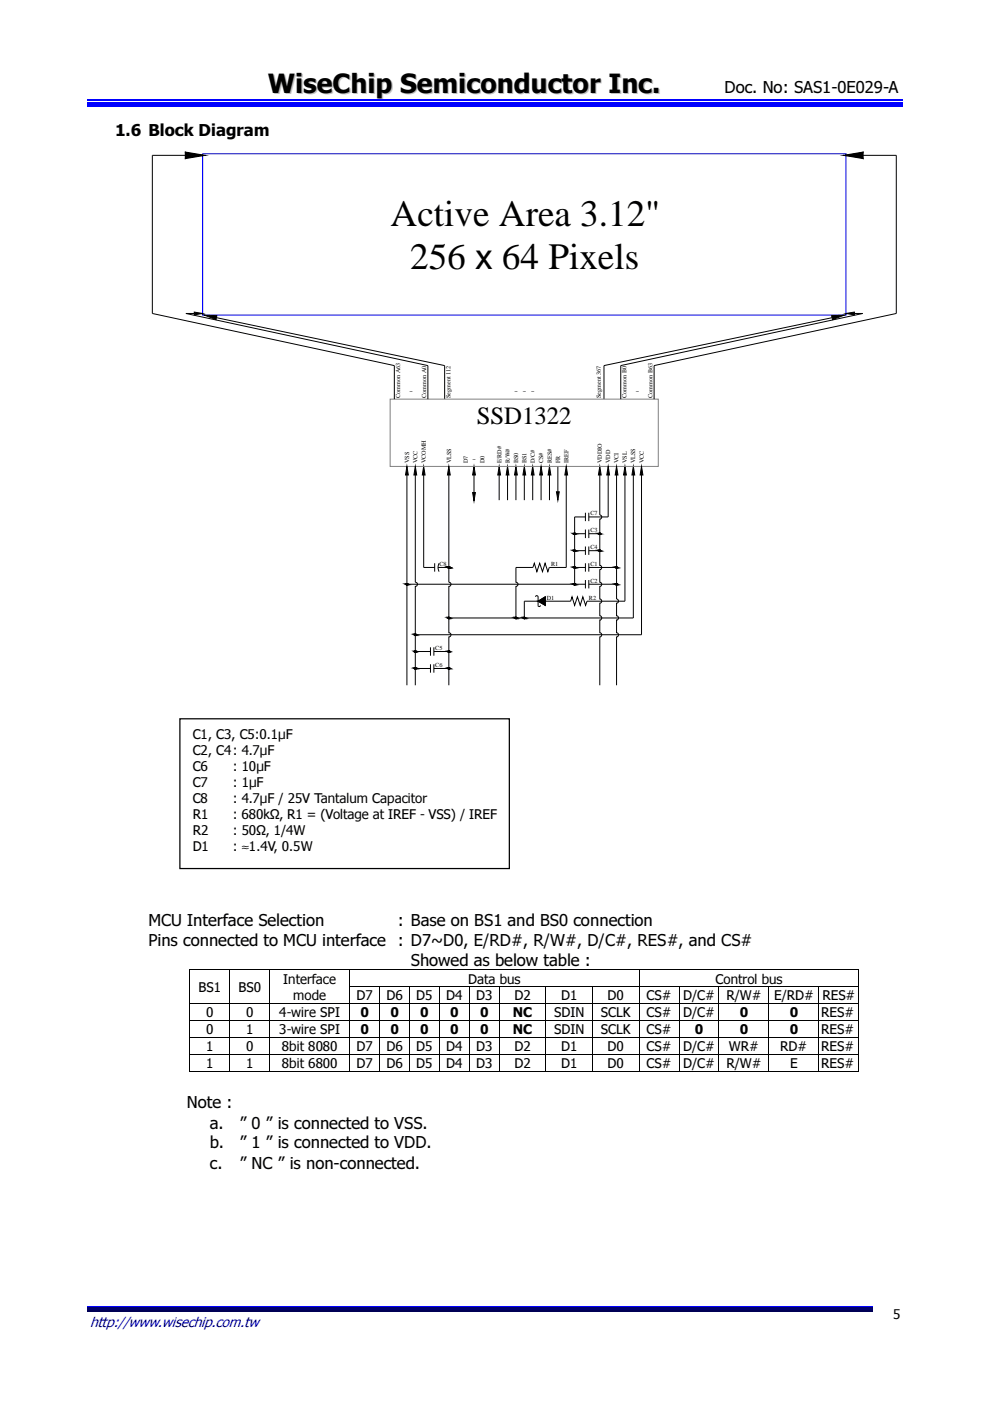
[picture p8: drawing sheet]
<svg xmlns="http://www.w3.org/2000/svg" width="210mm" height="297mm" viewBox="0 0 210 297" stroke-linecap="round" stroke-linejoin="round" font-family="sans-serif">
<path d="M18.6 22.6h172.8" fill="none" stroke="#00f" stroke-width=".25"/>
<path d="M18.6 21.7h172.8v.5h-172.8z" fill="#00f"/>
<path d="M18.6 21.3h172.8M18.6 277h166.4" fill="none" stroke="#00f" stroke-width=".25"/>
<path d="M18.6 277.2h166.4v.7h-166.4z" fill="#00006b"/>
<path d="M18.6 278h166.4" fill="none" stroke="#005" stroke-width=".25"/>
<g fill="#000">
<path d="M39.4 32.3l3.6 .6-3.6 .6zM39.3 32.2l.1 .1zM39.3 33.5l.1 .1zM39.3 32.3h.2v1.2h-.2zM43 32.9h.6l-.6 .1zM178.8 32.9h.6v.1zM179.4 32.9l3.5-.6v.1l-3.5 .6zM179.4 32.9l3.5-.6v1.2zM179.4 32.9l3.5 .5v.2l-3.5-.6zM182.9 32.3h.1zM182.9 33.5l.1 .2zM182.8 32.3h.2v1.2h-.2z"/>
<path d="M41.2 66.2l1.8 .3-1.8 .3zM43.3 66.8l2.7 .1-.2 .9zM176.3 66.9l2.7-.1-2.5 1zM179.4 66.5l1.7-.3v.6zM86.3 98.9l.3 1.8h-.6zM88.1 98.9l.2 1.8h-.5zM89.8 98.9l.3 1.8h-.6zM95.2 98.9l.3 1.8h-.6zM100.2 104.4h.6l-.3 1.8zM100.5 98.9l.3 1.8h-.6zM105.8 98.9l.3 1.8h-.6zM107.6 98.9l.3 1.8h-.6z"/>
<path d="M109.4 98.9l.3 1.8h-.6zM111.2 98.9l.3 1.8h-.6zM112.9 98.9l.3 1.8h-.6zM114.7 98.9l.3 1.8h-.6zM116.5 98.9l.3 1.8h-.6zM118 104.3h.6l-.3 1.7zM120.1 98.9l.3 1.8h-.6zM121.6 113.2l.4 .1zM121.6 113.2h.4v.1zM121.6 116.8h.4zM121.7 113.1l.3 .1zM121.7 113.3h.2z"/>
<path d="M121.7 113.3h.3zM121.7 116.7l.3 .1zM121.7 116.8l.2 .1zM121.7 116.8h.3zM121.7 113.1h.3zM121.8 113l.2 .1zM121.8 113.3h.1zM121.8 116.6l.2 .1h-.3zM121.8 116.6l.2 .1zM121.8 116.9h.1zM121.8 113h.1zM121.8 116.6h.1z"/>
<path d="M127.2 98.9l.3 1.8h-.6zM127 116.8h.3zM127 113.2l.3 .1zM127 113.2h.3v.1zM127 116.7l.3 .1zM127 116.8l.3 .1zM127 113.1l.3 .1zM127 113.3h.3zM127.1 116.6l.2 .1h-.3zM127.1 116.6l.2 .1zM127.1 116.9h.2zM127 113.1h.3z"/>
<path d="M127.1 113l.2 .1zM127.1 113.3h.2zM127.1 116.6h.2zM127.1 113h.2zM128.9 98.9l.3 1.8h-.5zM130.7 98.9l.3 1.8h-.6zM132.5 98.9l.3 1.8h-.6zM134.3 98.9l.3 1.8h-.6zM136 98.9l.3 1.8h-.6zM86.1 123.9l.3 .1zM86.1 123.9h.4zM86.1 123.8l.4 .1z"/>
<path d="M86.1 124h.3zM86.1 123.8h.3zM86.2 123.7l.2 .1zM86.2 124h.2zM86.2 123.7h.2zM87.9 134.6l.3 .1zM87.9 138.1l.3 .2zM87.9 138.1h.3v.2zM87.9 134.5l.3 .1zM87.9 134.7h.3zM87.9 138l.3 .1zM87.9 138.3h.3z"/>
<path d="M88 134.4l.2 .1zM88 134.7h.2zM87.9 138h.3zM88 138h.2zM88 138.3h.2zM88 134.4h.2zM95 120.3l.3 .1zM95 131l.3 .1zM95 138.1l.3 .2zM95 138.1h.3v.2zM95 120.2l.3 .1zM95 120.4l.2 .1z"/>
<path d="M95 120.4h.3zM95 130.9l.3 .1zM95 131.1l.2 .1zM95 131.1h.3zM95 138l.3 .1zM95 138.3h.2zM95 138.3h.3zM95.1 120.1l.2 .1zM95.1 120.5h.1zM95.1 130.9h.2zM95.1 131.2h.1zM95 138h.3z"/>
<path d="M95.1 138h.2zM95.1 138.3h.1zM95.1 120.1h.1zM95.1 130.9h.1zM95.1 138h.1zM109.2 130.9l.4 .1zM109.2 131l.4 .1zM109.2 131.1l.3 .1zM109.2 131.1h.4zM109.2 130.9h.4zM109.3 130.9h.3zM109.3 131.2h.2z"/>
<path d="M109.3 130.9h.2zM111 130.9l.3 .1zM111 131l.3 .1zM111 131.1l.3 .1zM111 131.1h.3zM111 130.9h.3zM111.1 130.9h.2zM111.1 131.2h.2zM114.1 127.5h1.5v.9zM114.1 127.5l1.5-1v1zM121.6 120.3l.4 .1zM121.6 120.3h.4z"/>
<path d="M121.6 123.9l.4 .1zM121.6 123.9h.4zM121.7 120.2l.3 .1zM121.7 120.4l.2 .1zM121.7 120.4h.3zM121.7 123.8l.3 .1zM121.7 124h.2zM121.7 124h.3zM121.8 120.1l.2 .1h-.3zM121.8 120.1l.2 .1zM121.8 120.5h.1zM121.7 123.8h.3z"/>
<path d="M121.8 123.7l.2 .1zM121.8 124h.1zM121.8 120.1h.1zM121.8 123.7h.1zM130.5 123.9l.4 .1zM130.5 123.9h.4zM130.5 120.3l.4 .1zM130.5 120.3h.4zM130.6 123.8l.3 .1zM130.6 124h.2zM130.6 124h.3zM130.6 120.2l.3 .1z"/>
<path d="M130.6 120.4l.2 .1zM130.6 120.4h.3zM130.6 123.8h.3zM130.6 123.7l.3 .1zM130.6 120.2h.3zM130.6 120.1l.3 .1zM130.6 120.5h.2zM130.6 123.7h.2zM130.6 120.1h.2zM87.9 141.7l.3 .1zM87.9 141.6l.3 .1zM87.9 141.8l.3 .1z"/>
<path d="M87.9 141.8h.3zM88 141.6h.2zM88 141.9h.2zM95 141.7l.3 .1zM95 141.6l.3 .1zM95 141.8l.2 .1zM95 141.8h.3zM95.1 141.6h.2zM95.1 141.9h.1zM95.1 141.6h.1z"/>
<path d="M39.4 33.4l3.6-.5-3.6 .7z" fill-rule="evenodd"/>
<path d="M39.4 32.3l3.6 .6-3.6-.5z" fill-rule="evenodd"/>
</g>
<g fill="none" stroke="#000" stroke-width=".21">
<path d="M39.3 32.3h.2v1.2h-.2zM39.3 33.5l.1 .1M39.4 33.4l3.6-.5-3.6 .7zM39.4 32.3l3.6 .6-3.6-.5zM39.4 32.3h-.1M39.4 32.9h-7.1v33.6l51.3 11v7.1M43 32.9h.6l-.6 .1M179.4 32.9l3.5 .5v.2l-3.5-.6zM179.4 32.9l3.5-.6v.1l-3.5 .6zM179.4 32.9h-.6l.6 .1M182.8 32.3h.2v1.2h-.2zM182.9 32.3h.1"/>
<path d="M182.9 32.9h7.1v33.6l-51.3 11v7.1M183 33.5l-.1 .1M41.2 66.2l1.8 .3-1.8 .3zM41.2 66.5h-1.8l51.3 11v7.1M43.3 66.8l2.7 .1-.2 .9zM45.9 67.4l48.4 10.1v7.1M176.3 66.9l2.7-.1-2.5 1zM176.4 67.4l-48.3 10.1v7.1M179.4 66.5l1.7-.3v.6zM181.1 66.5h1.8l-51.3 11v7.1M86.3 98.9l.3 1.8h-.6zM88.1 98.9l.2 1.8h-.5z"/>
<path d="M89.8 98.9l.3 1.8h-.6zM95.2 98.9l.3 1.8h-.6zM100.5 98.9l.3 1.8h-.6zM105.8 98.9l.3 1.8h-.6zM107.6 98.9l.3 1.8h-.6zM109.4 98.9l.3 1.8h-.6zM111.2 98.9l.3 1.8h-.6zM112.9 98.9l.3 1.8h-.6zM114.7 98.9l.3 1.8h-.6zM116.5 98.9l.3 1.8h-.6zM118.3 98.9v5.4M120.1 98.9l.3 1.8h-.6z"/>
<path d="M127.2 98.9l.3 1.8h-.6zM128.9 98.9l.3 1.8h-.5zM130.7 98.9l.3 1.8h-.6zM132.5 98.9l.3 1.8h-.6zM134.3 98.9l.3 1.8h-.6zM136 98.9l.3 1.8h-.6zM86.3 100.7v44.6M88.1 100.7v22.7a.45 .45 0 0 1 .4 .5 .45 .45 0 0 1-.4 .4v21M89.8 100.7v19.6h2.4M92.2 119.4v1.8M93.1 119.4l-.2 .7 .2 1.1M95.2 100.7v22.7a.45 .45 0 0 1 .4 .5 .45 .45 0 0 1-.4 .4v9.9a.45 .45 0 0 1 .4 .4 .45 .45 0 0 1-.4 .4v10.3"/>
<path d="M100.2 104.4h.6l-.3 1.8zM100.5 100.7v5.3M105.8 100.7v5.3M107.6 100.7v5.3M109.4 100.7v5.3M111.2 100.7v5.3M112.9 100.7v5.3M114.7 100.7v5.3M116.5 100.7v5.3M118 104.3h.6l-.3 1.7zM120.1 100.7v19.6h-3.6l-.3 .9-.6-1.8-.6 1.8-.6-1.8-.6 1.8-.5-1.8-.3 .9h-3.6v3.1l.4 .3v.3l-.4 .3v6.7M121.6 113.2l.4 .1z"/>
<path d="M121.6 113.2h.4v.1zM121.6 116.8h.4zM121.7 113.1h.3zM121.7 113.1l.3 .1zM121.7 113.3h.2zM121.7 113.3h.3zM121.7 116.7l.3 .1zM121.7 116.8l.2 .1zM121.7 116.8h.3zM121.8 113h.1zM121.8 113l.2 .1zM121.8 113.3h.1z"/>
<path d="M121.8 116.6h.1zM121.8 116.6l.2 .1h-.3zM121.8 116.6l.2 .1zM121.8 116.9h.1zM121.8 116.8h2.3M121.8 113.2h2.3M124.1 108.7v1.8M124.1 112.3v1.8M124.1 115.9v1.7M124.1 119.4v1.8M124.1 109.6h-2.3v14.3M124.8 108.7v1.8"/>
<path d="M124.8 112.3v1.8M124.8 115.9v1.7M124.8 119.4v1.8M124.8 116.8h2.4M124.8 113.2h2.4M127 116.8h.3zM127 113.2l.3 .1zM127 113.2h.3v.1zM127 116.7l.3 .1zM127 116.8l.3 .1zM127 113.1h.3zM127 113.1l.3 .1z"/>
<path d="M127 113.3h.3zM127.1 116.6h.2zM127.1 116.6l.2 .1h-.3zM127.1 116.6l.2 .1zM127.1 116.9h.2zM127.1 113h.2zM127.1 113l.2 .1zM127.1 113.3h.2zM127.2 100.7v8.5a.45 .45 0 0 1 .4 .4 .45 .45 0 0 1-.4 .5v9.8a.45 .45 0 0 1 .4 .4 .45 .45 0 0 1-.4 .5v2.6a.45 .45 0 0 1 .4 .5 .45 .45 0 0 1-.4 .4v2.7a.45 .45 0 0 1 .4 .4 .45 .45 0 0 1-.4 .5v2.7a.45 .45 0 0 1 .4 .4 .45 .45 0 0 1-.4 .4v2.8a.45 .45 0 0 1 .4 .4 .45 .45 0 0 1-.4 .4v10.3M128.9 100.7v8.9h-4.1M130.7 100.7v26.3a.45 .45 0 0 1 .4 .4 .45 .45 0 0 1-.4 .5v2.7a.45 .45 0 0 1 .4 .4 .45 .45 0 0 1-.4 .4v2.8a.45 .45 0 0 1 .4 .4 .45 .45 0 0 1-.4 .4v10.3M132.5 100.7v26.8h-8l-.3 .9-.6-1.9-.6 1.9-.6-1.9-.6 1.9-.5-1.9-.3 1h-9.8v3.5"/>
<path d="M134.3 100.7v30.3h-39.1M136 100.7v33.9h-47.9M86.1 123.9l.3 .1zM86.1 123.9h.4zM86.1 123.8h.3zM86.1 123.8l.4 .1zM86.1 124h.3zM86.2 123.7h.2zM86.2 123.7l.2 .1zM86.2 124h.2zM86.3 123.9h37.8M87.9 134.6l.3 .1z"/>
<path d="M87.9 138.1l.3 .2zM87.9 138.1h.3v.2zM87.9 134.5l.3 .1zM87.9 134.7h.3zM87.9 138h.3zM87.9 138l.3 .1zM87.9 138.3h.3zM88 134.4h.2zM88 134.4l.2 .1zM88 134.7h.2zM88 138h.2zM88 138.3h.2z"/>
<path d="M88.1 138.1h3.2M91.3 137.2v1.8M92 138.1h3.2M92 137.2v1.8M92.9 120.3h2.3M95 120.3l.3 .1zM95 131l.3 .1zM95 138.1l.3 .2zM95 138.1h.3v.2zM95 120.2l.3 .1zM95 120.4l.2 .1zM95 120.4h.3z"/>
<path d="M95 130.9l.3 .1zM95 131.1l.2 .1zM95 131.1h.3zM95 138h.3zM95 138l.3 .1zM95 138.3h.2zM95 138.3h.3zM95.1 120.1h.1zM95.1 120.1l.2 .1zM95.1 120.5h.1zM95.1 130.9h.1zM95.1 130.9h.2z"/>
<path d="M95.1 131.2h.1zM95.1 138h.1zM95.1 138h.2zM95.1 138.3h.1zM109.2 130.9h.4zM109.2 130.9l.4 .1zM109.2 131l.4 .1zM109.2 131.1l.3 .1zM109.2 131.1h.4zM109.3 130.9h.2zM109.3 130.9h.3zM109.3 131.2h.2z"/>
<path d="M111 130.9h.3zM111 130.9l.3 .1zM111 131l.3 .1zM111 131.1l.3 .1zM111 131.1h.3zM111.1 130.9h.2zM111.1 131.2h.2zM113.5 126.5l.3-.2 .2 .1 .1 2.1 .2 .1 .3-.2M114.1 127.5l1.5-1v1.9zM114.1 127.5l1.5-1v1zM114.1 127.5h1.5v.9zM121.6 120.3l.4 .1z"/>
<path d="M121.6 120.3h.4zM121.6 123.9l.4 .1zM121.6 123.9h.4zM121.7 120.2l.3 .1zM121.7 120.4l.2 .1zM121.7 120.4h.3zM121.7 123.8h.3zM121.7 123.8l.3 .1zM121.7 124h.2zM121.7 124h.3zM121.8 120.1h.1zM121.8 120.1l.2 .1h-.3z"/>
<path d="M121.8 120.1l.2 .1zM121.8 120.5h.1zM121.8 123.7h.1zM121.8 123.7l.2 .1zM121.8 124h.1zM121.8 120.3h2.3M124.1 123v1.8M124.8 120.3h5.9M124.8 123v1.8M124.8 123.9h5.9M130.5 123.9l.4 .1zM130.5 123.9h.4z"/>
<path d="M130.5 120.3l.4 .1zM130.5 120.3h.4zM130.6 123.8h.3zM130.6 123.8l.3 .1zM130.6 124h.2zM130.6 124h.3zM130.6 120.2h.3zM130.6 120.2l.3 .1zM130.6 120.4l.2 .1zM130.6 120.4h.3zM130.6 123.7h.2zM130.6 123.7l.3 .1z"/>
<path d="M130.6 120.1h.2zM130.6 120.1l.3 .1zM130.6 120.5h.2zM87.9 141.7l.3 .1zM87.9 141.6l.3 .1zM87.9 141.8l.3 .1zM87.9 141.8h.3zM88 141.6h.2zM88 141.9h.2zM88.1 141.7h3.2M91.3 140.8v1.8M92 140.8v1.8"/>
<path d="M92 141.7h3.2M95 141.7l.3 .1zM95 141.6l.3 .1zM95 141.8l.2 .1zM95 141.8h.3zM95.1 141.6h.1zM95.1 141.6h.2zM95.1 141.9h.1zM40.3 205.7v3.4M40.3 209.3v3.4M40.3 212.9v3.4M40.3 216.5v3.4"/>
<path d="M40.3 205.7h8.3M40.3 212.8h8.3M40.3 216.4h8.3M40.3 220h8.3M48.7 205.7v3.4M48.7 209.3v3.4M48.7 212.9v3.4M48.7 216.5v3.4M48.8 205.7h8.3M48.8 212.8h8.3M48.8 216.4h8.3M48.8 220h8.3"/>
<path d="M57.2 205.7v3.4M57.2 209.3v3.4M57.2 212.9v3.4M57.2 216.5v3.4M57.3 205.7h16.7M57.3 212.8h16.7M57.3 216.4h16.7M57.3 220h16.7M74.1 205.7v3.4M74.1 209.3v3.4M74.1 212.9v3.4M74.1 216.5v3.4"/>
<path d="M74.2 205.7h61.2M74.2 209.2h6.2M74.2 212.8h6.2M74.2 216.4h6.2M74.2 220h6.2M80.5 209.3v3.4M80.5 212.9v3.4M80.5 216.5v3.4M80.6 209.2h6.1M80.6 212.8h6.1M80.6 216.4h6.1M80.6 220h6.1"/>
<path d="M86.8 209.3v3.4M86.8 212.9v3.4M86.8 216.5v3.4M86.9 209.2h6.2M86.9 212.8h6.2M86.9 216.4h6.2M86.9 220h6.2M93.2 209.3v3.4M93.2 212.9v3.4M93.2 216.5v3.4M93.3 209.2h6.1M93.3 212.8h6.1"/>
<path d="M93.3 216.4h6.1M93.3 220h6.1M99.5 209.3v3.4M99.5 212.9v3.4M99.5 216.5v3.4M99.6 209.2h6.2M99.6 212.8h6.2M99.6 216.4h6.2M99.6 220h6.2M105.9 209.3v3.4M105.9 212.9v3.4M105.9 216.5v3.4"/>
<path d="M106 209.2h9.7M106 212.8h9.7M106 216.4h9.7M106 220h9.7M115.7 209.3v3.4M115.7 212.9v3.4M115.7 216.5v3.4M115.8 209.2h9.8M115.8 212.8h9.8M115.8 216.4h9.8M115.8 220h9.8M125.6 209.3v3.4"/>
<path d="M125.6 212.9v3.4M125.6 216.5v3.4M125.7 209.2h9.7M125.7 212.8h9.7M125.7 216.4h9.7M125.7 220h9.7M135.5 205.7v3.4M135.5 209.3v3.4M135.5 212.9v3.4M135.5 216.5v3.4M135.6 205.7h46.4M135.6 209.2h8.3"/>
<path d="M135.6 212.8h8.3M135.6 216.4h8.3M135.6 220h8.3M144 209.3v3.4M144 212.9v3.4M144 216.5v3.4M144.1 209.2h8.3M144.1 212.8h8.3M144.1 216.4h8.3M144.1 220h8.3M152.4 209.3v3.4M152.4 212.9v3.4"/>
<path d="M152.4 216.5v3.4M152.5 209.2h10.4M152.5 212.8h10.4M152.5 216.4h10.4M152.5 220h10.4M163 209.3v3.4M163 212.9v3.4M163 216.5v3.4M163.1 209.2h10.4M163.1 212.8h10.4M163.1 216.4h10.4M163.1 220h10.4"/>
<path d="M173.6 209.3v3.4M173.6 212.9v3.4M173.6 216.5v3.4M173.7 209.2h8.3M173.7 212.8h8.3M173.7 216.4h8.3M173.7 220h8.3M182.1 205.7v3.4M182.1 209.3v3.4M182.1 212.9v3.4M182.1 216.5v3.4M40.3 220v3.5"/>
<path d="M40.3 223.6v3.5M40.3 223.6h8.3M40.3 227.2h8.3M48.7 220v3.5M48.7 223.6v3.5M48.8 223.6h8.3M48.8 227.2h8.3M57.2 220v3.5M57.2 223.6v3.5M57.3 223.6h16.7M57.3 227.2h16.7M74.1 220v3.5"/>
<path d="M74.1 223.6v3.5M74.2 223.6h6.2M74.2 227.2h6.2M80.5 220v3.5M80.5 223.6v3.5M80.6 223.6h6.1M80.6 227.2h6.1M86.8 220v3.5M86.8 223.6v3.5M86.9 223.6h6.2M86.9 227.2h6.2M93.2 220v3.5"/>
<path d="M93.2 223.6v3.5M93.3 223.6h6.1M93.3 227.2h6.1M99.5 220v3.5M99.5 223.6v3.5M99.6 223.6h6.2M99.6 227.2h6.2M105.9 220v3.5M105.9 223.6v3.5M106 223.6h9.7M106 227.2h9.7M115.7 220v3.5"/>
<path d="M115.7 223.6v3.5M115.8 223.6h9.8M115.8 227.2h9.8M125.6 220v3.5M125.6 223.6v3.5M125.7 223.6h9.7M125.7 227.2h9.7M135.5 220v3.5M135.5 223.6v3.5M135.6 223.6h8.3M135.6 227.2h8.3M144 220v3.5"/>
<path d="M144 223.6v3.5M144.1 223.6h8.3M144.1 227.2h8.3M152.4 220v3.5M152.4 223.6v3.5M152.5 223.6h10.4M152.5 227.2h10.4M163 220v3.5M163 223.6v3.5M163.1 223.6h10.4M163.1 227.2h10.4M173.6 220v3.5"/>
<path d="M173.6 223.6v3.5M173.7 223.6h8.3M173.7 227.2h8.3M182.1 220v3.5M182.1 223.6v3.5"/>
</g>
<path d="M43 32.6h136.4v34.2h-136.4z" fill="none" stroke="#00f" stroke-width=".21"/>
<path d="M82.7 84.6h56.9v14.3h-56.9z" fill="none" stroke="#808080" stroke-width=".21"/>
<g fill="#000">
<path d="M40.2 205.6h.1v.1h-.1zM40.2 209.1h.1v.2h-.1zM40.2 212.7h.1v.2h-.1zM40.2 216.3h.1v.2h-.1zM48.6 205.6h.2v.1h-.2zM48.6 209.1h.2v.2h-.2zM48.6 212.7h.2v.2h-.2zM48.6 216.3h.2v.2h-.2zM57.1 205.6h.2v.1h-.2zM57.1 209.1h.2v.2h-.2zM57.1 212.7h.2v.2h-.2zM57.1 216.3h.2v.2h-.2z"/>
<path d="M74 205.6h.2v.1h-.2zM74 209.1h.2v.2h-.2zM74 212.7h.2v.2h-.2zM74 216.3h.2v.2h-.2zM80.4 209.1h.2v.2h-.2zM80.4 212.7h.2v.2h-.2zM80.4 216.3h.2v.2h-.2zM86.7 209.1h.2v.2h-.2zM86.7 212.7h.2v.2h-.2zM86.7 216.3h.2v.2h-.2zM93.1 209.1h.2v.2h-.2zM93.1 212.7h.2v.2h-.2z"/>
<path d="M93.1 216.3h.2v.2h-.2zM99.4 209.1h.2v.2h-.2zM99.4 212.7h.2v.2h-.2zM99.4 216.3h.2v.2h-.2zM105.8 209.1h.2v.2h-.2zM105.8 212.7h.2v.2h-.2zM105.8 216.3h.2v.2h-.2zM115.7 209.1h.1v.2h-.1zM115.7 212.7h.1v.2h-.1zM115.7 216.3h.1v.2h-.1zM125.6 209.1h.1v.2h-.1zM125.6 212.7h.1v.2h-.1z"/>
<path d="M125.6 216.3h.1v.2h-.1zM135.4 205.6h.2v.1h-.2zM135.4 209.1h.2v.2h-.2zM135.4 212.7h.2v.2h-.2zM135.4 216.3h.2v.2h-.2zM143.9 209.1h.2v.2h-.2zM143.9 212.7h.2v.2h-.2zM143.9 216.3h.2v.2h-.2zM152.4 209.1h.1v.2h-.1zM152.4 212.7h.1v.2h-.1zM152.4 216.3h.1v.2h-.1zM162.9 209.1h.2v.2h-.2z"/>
<path d="M162.9 212.7h.2v.2h-.2zM162.9 216.3h.2v.2h-.2zM173.5 209.1h.2v.2h-.2zM173.5 212.7h.2v.2h-.2zM173.5 216.3h.2v.2h-.2zM182 205.6h.2v.1h-.2zM182 209.1h.2v.2h-.2zM182 212.7h.2v.2h-.2zM182 216.3h.2v.2h-.2zM40.2 219.9h.1v.1h-.1zM40.2 223.5h.1v.1h-.1zM40.2 227.1h.1v.1h-.1z"/>
<path d="M48.6 219.9h.2v.1h-.2zM48.6 223.5h.2v.1h-.2zM48.6 227.1h.2v.1h-.2zM57.1 219.9h.2v.1h-.2zM57.1 223.5h.2v.1h-.2zM57.1 227.1h.2v.1h-.2zM74 219.9h.2v.1h-.2zM74 223.5h.2v.1h-.2zM74 227.1h.2v.1h-.2zM80.4 219.9h.2v.1h-.2zM80.4 223.5h.2v.1h-.2zM80.4 227.1h.2v.1h-.2z"/>
<path d="M86.7 219.9h.2v.1h-.2zM86.7 223.5h.2v.1h-.2zM86.7 227.1h.2v.1h-.2zM93.1 219.9h.2v.1h-.2zM93.1 223.5h.2v.1h-.2zM93.1 227.1h.2v.1h-.2zM99.4 219.9h.2v.1h-.2zM99.4 223.5h.2v.1h-.2zM99.4 227.1h.2v.1h-.2zM105.8 219.9h.2v.1h-.2zM105.8 223.5h.2v.1h-.2zM105.8 227.1h.2v.1h-.2z"/>
<path d="M115.7 219.9h.1v.1h-.1zM115.7 223.5h.1v.1h-.1zM115.7 227.1h.1v.1h-.1zM125.6 219.9h.1v.1h-.1zM125.6 223.5h.1v.1h-.1zM125.6 227.1h.1v.1h-.1zM135.4 219.9h.2v.1h-.2zM135.4 223.5h.2v.1h-.2zM135.4 227.1h.2v.1h-.2zM143.9 219.9h.2v.1h-.2zM143.9 223.5h.2v.1h-.2zM143.9 227.1h.2v.1h-.2z"/>
<path d="M152.4 219.9h.1v.1h-.1zM152.4 223.5h.1v.1h-.1zM152.4 227.1h.1v.1h-.1zM162.9 219.9h.2v.1h-.2zM162.9 223.5h.2v.1h-.2zM162.9 227.1h.2v.1h-.2zM173.5 219.9h.2v.1h-.2zM173.5 223.5h.2v.1h-.2zM173.5 227.1h.2v.1h-.2zM182 219.9h.2v.1h-.2zM182 223.5h.2v.1h-.2zM182 227.1h.2v.1h-.2z"/>
</g>
<path d="M38.1 152.4h69.9v31.7h-69.9z" fill-rule="evenodd" fill="#fff"/>
<path d="M38.1 152.4h69.9v31.7h-69.9z" fill="none" stroke="#000" stroke-width=".26"/>
<g font-size="7.9">
<text x="82.8" y="47.9">Active Area 3.12&quot;</text>
<text x="87" y="56.9">256 x 64 Pixels</text>
</g>
<text font-size="5.6" fill="#c0c0c0" x="57.1" y="19.9">WiseChip Semiconductor Inc.</text>
<text font-size="5.3" x="101.1" y="90">SSD1322</text>
<g font-size="3.5">
<text x="153.6" y="19.7">Doc. No: SAS1-0E029-A</text>
<text x="24.4" y="28.9">1.6 Block Diagram</text>
<text x="31.5" y="196.3">MCU Interface Selection</text>
<text x="84.4" y="196.3">: Base on BS1 and BS0 connection</text>
<text x="31.5" y="200.6">Pins connected to MCU interface</text>
<text x="84.4" y="200.6">: D7~D0, E/RD#, R/W#, D/C#, RES#, and CS#</text>
<text x="87.1" y="204.8">Showed as below table :</text>
<text x="39.6" y="235">Note :</text>
<text x="44.5" y="239.3">a.</text>
<text x="50.8" y="239.3">” 0 ” is connected to VSS.</text>
<text x="44.5" y="243.5">b.</text>
<text x="50.8" y="243.5">” 1 ” is connected to VDD.</text>
<text x="44.5" y="247.8">c.</text>
<text x="50.8" y="247.8">” NC ” is non-connected.</text>
</g>
<g font-size="2.8">
<text x="40.9" y="156.6">C1, C3, C5:0.1µF</text>
<text x="40.9" y="160">C2, C4 : 4.7µF</text>
<text x="40.9" y="163.4">C6</text>
<text x="40.9" y="166.8">C7</text>
<text x="49.4" y="163.4">: 10µF</text>
<text x="49.4" y="166.8">: 1µF</text>
<text x="40.9" y="170.2">C8</text>
<text x="40.9" y="173.7">R1</text>
<text x="49.4" y="173.7">: 680kΩ, R1 = (Voltage at IREF - VSS) / IREF</text>
<text x="49.4" y="170.2">: 4.7µF / 25V Tantalum Capacitor</text>
<text x="40.9" y="177">R2</text>
<text x="49.4" y="177">: 50Ω, 1/4W</text>
<text x="40.9" y="180.5">D1</text>
<text x="49.4" y="180.5">: ≈1.4V, 0.5W</text>
<text x="60.1" y="208.5">Interface</text>
<text x="99.3" y="208.5">Data bus</text>
<text x="151.7" y="208.5">Control bus</text>
<text x="42.1" y="210.2">BS1</text>
<text x="43.7" y="215.7">0</text>
<text x="50.6" y="210.2">BS0</text>
<text x="52.2" y="215.7">0</text>
<text x="59.2" y="215.7">4-wire SPI</text>
<text x="62.2" y="211.9">mode</text>
<text x="75.6" y="212.1">D7</text>
<text x="76.4" y="215.7">0</text>
<text x="81.9" y="212.1">D6</text>
<text x="82.8" y="215.7">0</text>
<text x="88.3" y="212.1">D5</text>
<text x="89.1" y="215.7">0</text>
<text x="94.6" y="212.1">D4</text>
<text x="95.5" y="215.7">0</text>
<text x="101" y="212.1">D3</text>
<text x="101.8" y="215.7">0</text>
<text x="108.8" y="215.7">NC</text>
<text x="109.1" y="212.1">D2</text>
<text x="117.5" y="215.7">SDIN</text>
<text x="119" y="212.1">D1</text>
<text x="127.4" y="215.7">SCLK</text>
<text x="128.8" y="212.1">D0</text>
<text x="137.1" y="212.1">CS#</text>
<text x="137.1" y="215.7">CS#</text>
<text x="144.8" y="212.1">D/C#</text>
<text x="144.8" y="215.7">D/C#</text>
<text x="154" y="212.1">R/W#</text>
<text x="156.8" y="215.7">0</text>
<text x="164.1" y="212.1">E/RD#</text>
<text x="167.4" y="215.7">0</text>
<text x="174.1" y="215.7">RES#</text>
<text x="174.4" y="212.1">RES#</text>
<text x="43.7" y="219.3">0</text>
<text x="52.2" y="219.3">1</text>
<text x="59.2" y="219.3">3-wire SPI</text>
<text x="76.4" y="219.3">0</text>
<text x="82.8" y="219.3">0</text>
<text x="89.1" y="219.3">0</text>
<text x="95.5" y="219.3">0</text>
<text x="101.8" y="219.3">0</text>
<text x="108.8" y="219.3">NC</text>
<text x="117.5" y="219.3">SDIN</text>
<text x="127.4" y="219.3">SCLK</text>
<text x="137.1" y="219.3">CS#</text>
<text x="147.3" y="219.3">0</text>
<text x="156.8" y="219.3">0</text>
<text x="167.4" y="219.3">0</text>
<text x="174.1" y="219.3">RES#</text>
<text x="43.7" y="222.8">1</text>
<text x="43.7" y="226.4">1</text>
<text x="52.2" y="222.8">0</text>
<text x="52.2" y="226.4">1</text>
<text x="59.8" y="222.8">8bit 8080</text>
<text x="59.8" y="226.4">8bit 6800</text>
<text x="75.6" y="222.8">D7</text>
<text x="75.6" y="226.4">D7</text>
<text x="81.9" y="222.8">D6</text>
<text x="81.9" y="226.4">D6</text>
<text x="88.3" y="222.8">D5</text>
<text x="88.3" y="226.4">D5</text>
<text x="94.6" y="222.8">D4</text>
<text x="94.6" y="226.4">D4</text>
<text x="101" y="222.8">D3</text>
<text x="101" y="226.4">D3</text>
<text x="109.1" y="222.8">D2</text>
<text x="109.1" y="226.4">D2</text>
<text x="119" y="222.8">D1</text>
<text x="119" y="226.4">D1</text>
<text x="128.8" y="222.8">D0</text>
<text x="128.8" y="226.4">D0</text>
<text x="137.1" y="222.8">CS#</text>
<text x="137.1" y="226.4">CS#</text>
<text x="144.8" y="222.8">D/C#</text>
<text x="144.8" y="226.4">D/C#</text>
<text x="154" y="226.4">R/W#</text>
<text x="154.6" y="222.8">WR#</text>
<text x="165.4" y="222.8">RD#</text>
<text x="167.5" y="226.4">E</text>
<text x="174.1" y="226.4">RES#</text>
<text x="174.1" y="222.8">RES#</text>
<text x="189.4" y="279.7">5</text>
</g>
<text font-size="2.8" fill="#000080" x="19.1" y="281.4">http://www.wisechip.com.tw</text>
<g font-size="1.3">
<text x="86.8" y="83.3">~</text>
<text x="109.1" y="83.3">~</text>
<text x="110.8" y="83.3">~</text>
<text x="112.6" y="83.3">~</text>
<text x="134.8" y="83.3">~</text>
<text x="84.9" y="84.4" transform="rotate(-90 84.9 84.4)">Common A63</text>
<text x="90.4" y="84.4" transform="rotate(-90 90.4 84.4)">Common A0</text>
<text x="95.5" y="84.4" transform="rotate(-90 95.5 84.4)">Segment 112</text>
<text x="127.4" y="84.4" transform="rotate(-90 127.4 84.4)">Segment 367</text>
<text x="132.8" y="84.4" transform="rotate(-90 132.8 84.4)">Common B0</text>
<text x="138.3" y="84.4" transform="rotate(-90 138.3 84.4)">Common B63</text>
<text x="86.7" y="98.3" transform="rotate(-90 86.7 98.3)">VSS</text>
<text x="88.5" y="98.3" transform="rotate(-90 88.5 98.3)">VCC</text>
<text x="90.3" y="98.3" transform="rotate(-90 90.3 98.3)">VCOMH</text>
<text x="95.6" y="98.3" transform="rotate(-90 95.6 98.3)">VLSS</text>
<text x="99.2" y="98.3" transform="rotate(-90 99.2 98.3)">D7</text>
<text x="100.2" y="97.8">~</text>
<text x="102.7" y="98.3" transform="rotate(-90 102.7 98.3)">D0</text>
<text x="106.3" y="98.3" transform="rotate(-90 106.3 98.3)">E/RD#</text>
<text x="108.1" y="98.3" transform="rotate(-90 108.1 98.3)">R/W#</text>
<text x="109.9" y="98.3" transform="rotate(-90 109.9 98.3)">BS0</text>
<text x="111.6" y="98.3" transform="rotate(-90 111.6 98.3)">BS1</text>
<text x="113.4" y="98.3" transform="rotate(-90 113.4 98.3)">D/C#</text>
<text x="115.1" y="98.3" transform="rotate(-90 115.1 98.3)">CS#</text>
<text x="117" y="98.3" transform="rotate(-90 117 98.3)">RES#</text>
<text x="118.7" y="98.3" transform="rotate(-90 118.7 98.3)">FR</text>
<text x="120.5" y="98.3" transform="rotate(-90 120.5 98.3)">IREF</text>
<text x="127.6" y="98.3" transform="rotate(-90 127.6 98.3)">VDDIO</text>
<text x="129.4" y="98.3" transform="rotate(-90 129.4 98.3)">VDD</text>
<text x="131.1" y="98.3" transform="rotate(-90 131.1 98.3)">VCI</text>
<text x="132.9" y="98.3" transform="rotate(-90 132.9 98.3)">VSL</text>
<text x="134.7" y="98.3" transform="rotate(-90 134.7 98.3)">VLSS</text>
<text x="136.5" y="98.3" transform="rotate(-90 136.5 98.3)">VCC</text>
<text x="125.2" y="112.8">C3</text>
<text x="125.2" y="109.3">C7</text>
<text x="93.2" y="120">C8</text>
<text x="116.8" y="120">R1</text>
<text x="125.2" y="116.4">C4</text>
<text x="125.2" y="120">C1</text>
<text x="125.2" y="123.5">C2</text>
<text x="116" y="127.1">D1</text>
<text x="124.8" y="127.1">R2</text>
<text x="92.3" y="137.8">C5</text>
<text x="92.3" y="141.4">C6</text>
</g>
</svg>
